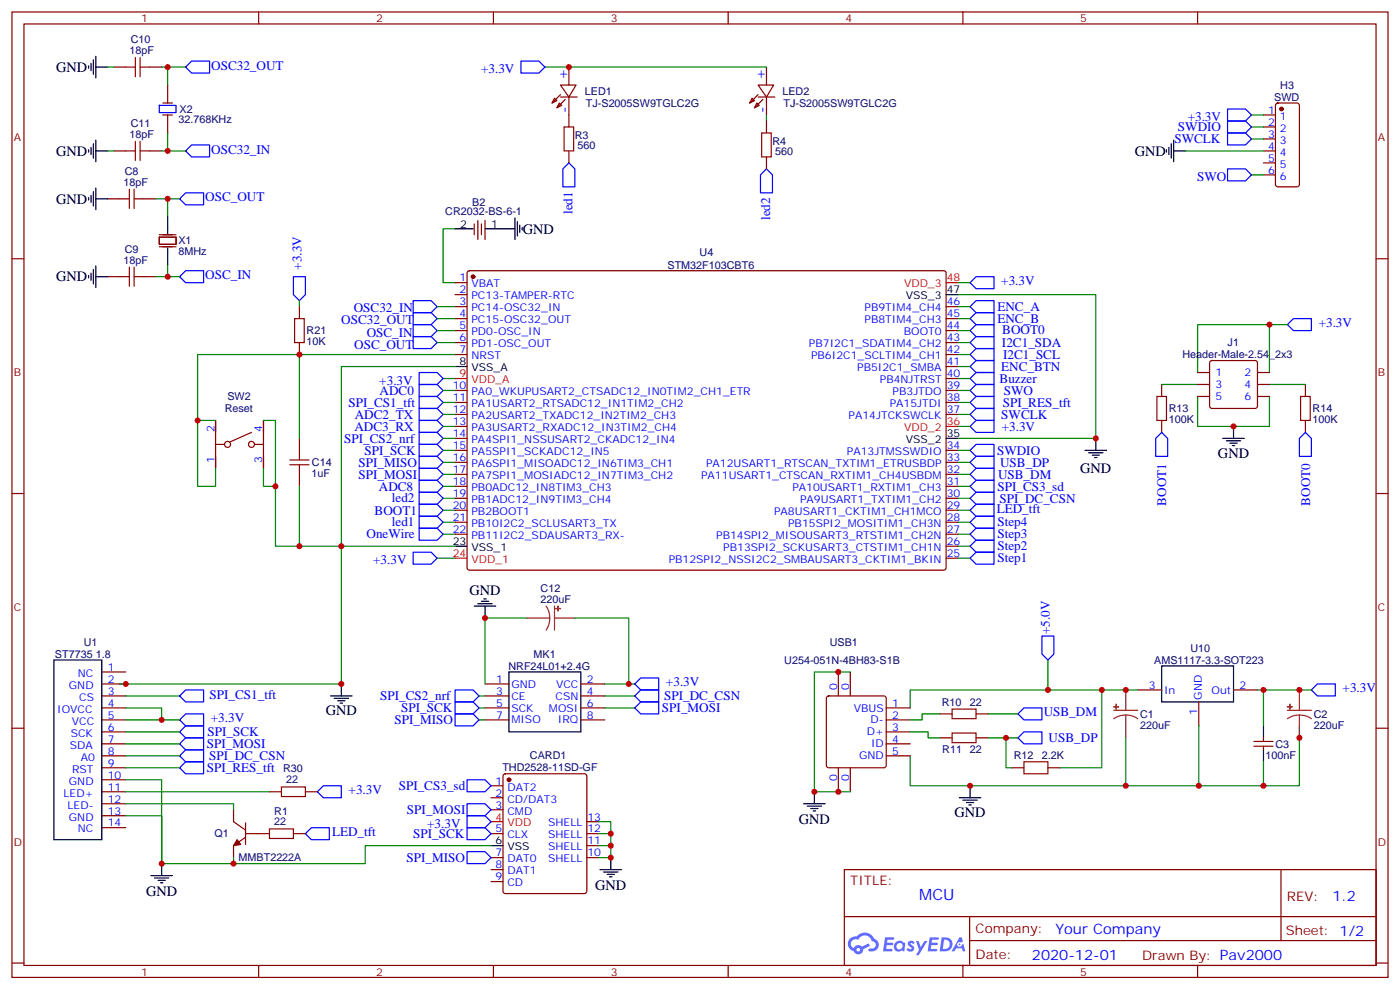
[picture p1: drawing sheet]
<svg xmlns="http://www.w3.org/2000/svg" width="412mm" height="292mm" viewBox="0 0 412 292" stroke-linecap="round" stroke-linejoin="round" font-family="sans-serif">
<g fill="none" stroke="#870000" stroke-width=".35">
<path d="M3.5 3.5h405.4v284.4h-405.4zM7.1 7.1h398.2v277.2h-398.2zM76.2 3.5v3.6M145.3 3.5v3.6M214.5 3.5v3.6M283.6 3.5v3.6M352.8 3.5v3.6M3.5 76.2h3.6M405.3 76.2h3.6M3.5 145.3h3.6M405.3 145.3h3.6M3.5 214.5h3.6"/>
<path d="M405.3 214.5h3.6M248.7 256.1h156.6v28.2h-156.6zM377.3 256.1v20.9M248.7 270h156.5M285.6 277h119.6M285.6 270v14.1M3.5 283.6h3.6M76.2 284.3v3.6M145.3 284.3v3.6M214.5 284.3v3.6M283.6 284.3v3.6M352.8 284.3v3.6"/>
<path d="M405.3 283.6h3.6"/>
</g>
<g fill="#5487ff">
<path d="M267.7 277.3a1.22 1.22 0 0 1 1.7 .3l-.4 .5a.47 .47 0 0 0-.3-.4 .47 .47 0 0 0-.5 .2l.1 .3a1.14 1.14 0 0 1 .8 1.7 1.14 1.14 0 0 1-1.9 0l-.2-.2 .5-.5 .7 .4a.29 .29 0 0 0 .3-.3 .29 .29 0 0 0-.2-.3 1.04 1.04 0 0 1-.6-1.7z"/>
<path d="M260.7 276h2.4l.3 .2-.2 .5-1.8 .1-.1 .8h1.5l.3 .4-.3 .4h-1.6l-.2 1.1h1.7l.2 .3-.2 .3-2.6 .1z"/>
<path d="M273.8 276h2.4l.3 .2-.1 .5-1.8 .1-.2 .8h1.6l.3 .4-.4 .4h-1.6l-.1 1.1h1.7l.2 .3-.2 .3-2.6 .1z"/>
<path d="M282.6 276.1h.7l.3 1.2-.6 .3a.69 .69 0 0 0-1 .3 .69 .69 0 0 0 .4 1 .69 .69 0 0 0 .9-.7l.5-.2 .6 2.2h-.8l-.2-.9h-1.8l-.5 .9h-.8z"/>
<path d="M269.8 277.1h.8l.6 1.8 1.1-1.8h.9l-2.6 4.2h-.8l.9-1.5z"/>
<path d="M277.4 276.1l-.6 4.1h1.3a2.11 2.11 0 0 0 2.5-2.1 2.11 2.11 0 0 0-2.5-2zM278.1 276.8a1.39 1.39 0 0 1 1.7 1.4 1.39 1.39 0 0 1-1.8 1.3h-.3z"/>
<path d="M263.7 277.7a1.54 1.54 0 0 0-.1 2.1 1.54 1.54 0 0 0 2.2 .2l.6 .2 .3-2.3-.2-.2-.4-.1a1.49 1.49 0 0 0-2.4 .1zM264 278.7a.94 .94 0 0 1 1.8 0 .94 .94 0 0 1-1.8 0z"/>
<path d="M250.4 276.4a2.18 2.18 0 0 0 1.1 3.7 1.44 1.44 0 0 0 1.6 1 1.44 1.44 0 0 0 1.2-1.5l2-1-.5-.8-1.9 1a1.47 1.47 0 0 0-2.4 .4 1.39 1.39 0 0 1-.7-1.9 1.39 1.39 0 0 1 2-.5 2.12 2.12 0 0 1 2.2-1.3 2.12 2.12 0 0 1 1.9 1.7 1.14 1.14 0 0 1 1.1 1.4 1.14 1.14 0 0 1-1.7 .8 .43 .43 0 0 0-.5 .3 .43 .43 0 0 0 .4 .5 1.98 1.98 0 0 0 2.5-1.2 1.98 1.98 0 0 0-1.2-2.5 3.1 3.1 0 0 0-5.3-.7l-.9 .1zM252.3 279.7a.55 .55 0 0 1 1.1 0 .55 .55 0 0 1-1.1 0z"/>
<circle cx="282.6" cy="278.1" r=".26"/>
</g>
<g fill="none" stroke="#870000" stroke-width=".35">
<path d="M33.5 19.8h3.5M44.1 19.8h3.5M167.6 19.8v5.2M225.8 19.8v5.2M48 30.3h2.8M48 33.9h2.8M49.4 25v5.3M49.4 33.9v5.3M163.3 28.9l.7 .7-1.4 .7zM164.7 30.3l.8 .7-1.5 .8zM165.1 25h4.6l-2.1 3.6zM165.1 27.9l-2.5 2.4"/>
<path d="M165.1 28.6h4.9M166.5 29.3l-2.5 2.5M167.6 28.6v8.8M221.5 28.9l.7 .7-1.4 .7zM223 30.3l.7 .7-1.5 .8zM223.3 25h4.6l-2.1 3.6zM223.3 28.6h4.9M223.3 27.9l-2.5 2.4M224.7 29.3l-2.5 2.5M225.8 28.6v5.3M225.8 35.6v3.6M372.2 33.9h3.5"/>
<path d="M372.2 37.4h3.5M375.9 30.5l.5-.2h5.7l.6 .5 .1 23.5-.5 .7h-5.9l-.6-.4-.1-23.6zM31.7 58.6h3.6M33.5 44.5h3.5M42.3 58.6h3.6M44.1 44.5h3.5M167.6 44.5v3.5M225.8 46.2v3.5M372.2 44.5h3.5M372.2 40.9h3.5M372.2 48h3.5M372.2 51.5h3.5"/>
<path d="M46.9 69.9h5v2.1h-5zM46.9 72.7h5M46.9 69.1h5M137.8 79.9l.5-.2 140 .1 .4 .6-.1 87.1-.6 .4h-140l-.4-.7v-86.8zM139.7 66v3.1M140.8 64.9v5.7M141.8 66v3.1M142.9 64.9v5.7M31.7 81.5h3.6M42.3 81.5h3.6M88.2 90.3v3.5M134.1 83.3h3.5"/>
<path d="M134.1 86.8h3.5M134.1 90.3h3.5M134.1 93.8h3.5M134.1 97.4h3.5M278.7 90.3h3.5M278.7 93.8h3.5M278.7 97.4h3.5M88.2 100.9v3.5M134.1 100.9h3.5M134.1 104.4h3.5M134.1 115h3.5M134.1 118.5h3.5"/>
<path d="M278.7 100.9h3.5M278.7 104.4h3.5M278.7 115h3.5M278.7 118.5h3.5M278.7 111.5h3.5M278.7 108h3.5M342.2 113.2v3.6M352.8 109.7h3.5M352.8 113.2h3.5M352.8 116.8h3.5M356.5 106.4l.5-.2h12.7l.5 .2 .2 .5v12.7l-.2 .5-.5 .2h-12.7l-.5-.2-.2-.5v-12.7zM370.4 109.7h3.5"/>
<path d="M370.4 113.2h3.5M370.4 116.8h3.5M384.5 113.2v3.6M63.5 123.8v14.1M63.5 130.9h2.5M74.1 127.4l-6.4 2.8M75.1 130.9h2.5M77.6 123.8v14.1M88.2 129.1v3.5M88.2 139.7v3.5M134.1 122.1h3.5M134.1 125.6h3.5"/>
<path d="M134.1 129.1h3.5M134.1 132.6h3.5M134.1 136.2h3.5M134.1 139.7h3.5M278.7 122.1h3.5M278.7 132.6h3.5M278.7 136.2h3.5M278.7 139.7h3.5M342.2 123.8v3.6M384.5 123.8v3.6M134.1 143.2h3.5M134.1 146.8h3.5"/>
<path d="M134.1 150.3h3.5M134.1 153.8h3.5M134.1 157.3h3.5M278.7 143.2h3.5M278.7 146.8h3.5M278.7 150.3h3.5M278.7 153.8h3.5M278.7 157.3h3.5M278.7 164.4h3.5M278.7 160.9h3.5M30 197.9h7M246.9 197.9v7.1"/>
<path d="M250.5 197.9v7.1M30 219.1h7M30 215.5h7M30 212h7M30 208.5h7M30 205h7M30 201.4h7M142.9 212h7M142.9 208.5h7M142.9 205h7M142.9 201.4h7M171.1 212h7.1"/>
<path d="M171.1 208.5h7.1M171.1 205h7.1M171.1 201.4h7.1M243.7 205.2l.4-.2h16.2l.5 .2 .3 .5v19.7l-.3 .5-.5 .2h-16.2l-.5-.2-.2-.5v-19.7zM261.1 219.1h7M261.1 215.5h7M261.1 212h7M261.1 208.5h7M276.9 210.3h3.6M276.9 217.3h3.6M287.5 210.3h3.5M287.5 217.3h3.5"/>
<path d="M335.1 203.2h7.1M353.1 206.7v7.1M363.4 203.2h7M369.4 219.8h5.6M369.4 218.4h5.6M372.2 217.3v1.1M372.2 219.8v1M30 236.7h7M30 233.2h7M30 229.7h7M30 226.1h7M30 222.6h7"/>
<path d="M68.8 238.5v3.5l3.5 2.5M79.4 233.2h3.5M90 233.2h3.5M144.6 231.4h3.6M144.6 234.9h3.6M144.6 238.5h3.6M148.4 228.1l.5-.2h23.3l.5 .2 .2 .5v33.9l-.3 .5-.4 .2h-23.3l-.5-.3-.2-.4v-33.9zM246.9 226.1v7.1M250.5 226.1v7.1M261.1 222.6h7M298.1 226.1h3.5M308.7 226.1h3.5"/>
<path d="M30 243.8h7M30 240.2h7M72.3 242.4v6.3M72.3 246.6l-3.5 2.5v3.5M72.3 245.5h7.1M86.4 245.5h3.6M144.6 245.5h3.6M144.6 252.6h3.6M144.6 256.1h3.6M144.6 259.6h3.6M172.9 245.5h3.5M172.9 252.6h3.5"/>
<path d="M172.9 249.1h3.5M172.9 242h3.5"/>
<circle cx="67" cy="130.9" r=".88"/>
<circle cx="74.1" cy="130.9" r=".88"/>
</g>
<g fill="#870000" stroke="#870000" stroke-width=".35">
<path d="M69.8 247.3l1.1 1.4-2.1 .4z"/>
<circle cx="139.3" cy="81.5" r=".53"/>
<circle cx="149.9" cy="229.7" r=".53"/>
<circle cx="377.5" cy="32.1" r=".53"/>
</g>
<g fill="none" stroke="#000" stroke-width=".35">
<path d="M26.1 19.4v.7M26.8 18.7v2.1M27.5 17.6v4.3M28.2 16.6v6.3M28.2 19.8h3.5M26.1 44.1v.7M26.1 58.2v.7M26.8 43.4v2.1M26.8 57.5v2.1M27.5 42.3v4.3M27.5 56.4v4.3M28.2 58.6h3.5"/>
<path d="M28.2 41.3v6.3M28.2 55.4v6.3M28.2 44.5h3.5M343.6 44.1v.7M344.3 43.4v2.1M345 42.3v4.3M345.7 44.5h3.5M345.7 41.3v6.3M27.5 79.4v4.2M28.2 78.3v6.4M49.4 63.9v4.9M49.4 73v5"/>
<path d="M134.1 67.4h5.2M142.9 67.4h8.8M151.7 64.2v6.4M152.4 65.3v4.2M153.1 66.3v2.1M153.8 67v.7M26.1 81.1v.7M26.8 80.4v2.2M28.2 81.5h3.5M278.7 86.8h3.5M134.1 108h3.5M278.7 129.1h3.5"/>
<path d="M319.6 132.6h6.4M320.7 133.3h4.2M321.7 134.1h2.1M322.4 134.8h.7M322.8 129.1v3.5M360.2 129.1h6.3M361.2 129.8h4.3M362.3 130.5h2.1M363 131.2h.7M363.4 125.6v3.5M134.1 160.9h3.5M139.7 178.5h6.3"/>
<path d="M140.8 177.8h4.2M141.8 177.1h2.1M142.5 176.4h.7M142.9 178.5v3.5M15.9 194.4h14.1v52.9h-14.1zM149.9 197.9h21.2v17.6h-21.2zM342.2 196.1h21.2v10.6h-21.2zM97.4 205h6.3M98.4 205.7h4.3M99.5 206.4h2.1M100.2 207.1h.7M100.5 201.4v3.6"/>
<path d="M372.2 213.8v3.5M236.7 236.7h6.4M237.8 237.4h4.2M238.8 238.1h2.1M239.5 238.8h.7M239.9 233.2v3.5M282.6 234.9h6.3M283.6 235.7h4.3M284.7 236.4h2.1M285.4 237.1h.7M285.8 231.4v3.5M372.2 220.8v3.6"/>
<path d="M44.4 257.9h6.4M45.5 258.6h4.2M46.6 259.3h2.1M47.3 260h.7M47.6 254.4v3.5M144.6 249.1h3.6M176.7 256.1h6.4M177.8 256.8h4.2M178.9 257.5h2.1M179.6 258.2h.7M179.9 252.6v3.5"/>
</g>
<path d="M278.7 83.3h3.5M134.1 111.5h3.5M278.7 125.6h3.5M134.1 164.4h3.5M144.6 242h3.6" fill="none" stroke="#f00" stroke-width=".35"/>
<g fill="none" stroke="#00f" stroke-width=".35">
<path d="M56.4 18h5.3v3.5h-5.3l-1.7-1.7zM153.5 18h5.2l1.8 1.8-1.8 1.7h-5.2zM361.6 39.2h5.3l1.8 1.7-1.8 1.8h-5.3zM361.6 35.6h5.3l1.8 1.8-1.8 1.8h-5.3zM361.6 32.1h5.3l1.8 1.8-1.8 1.7h-5.3zM52.9 58.6l1.8-1.8h5.3v3.5h-5.3zM54.7 44.5l1.7-1.8h5.3v3.5h-5.3zM167.6 48l1.7 1.7v5.3h-3.5v-5.3zM224 51.5l1.8-1.8 1.7 1.8v5.3h-3.5zM361.6 49.7h5.3l1.8 1.8-1.8 1.8h-5.3zM52.9 81.5l1.8-1.8h5.3v3.6h-5.3zM86.4 81.5h3.6v5.3l-1.8 1.7-1.8-1.7z"/>
<path d="M121.7 99.1h5.3l1.8 1.8-1.8 1.8h-5.3zM121.7 95.6h5.3l1.8 1.8-1.8 1.7h-5.3zM121.7 88.5h5.3l1.8 1.8-1.8 1.8h-5.3zM121.7 92.1h5.3l1.8 1.7-1.8 1.8h-5.3zM285.8 97.4l1.7-1.8h5.3v3.5h-5.3zM285.8 90.3l1.7-1.8h5.3v3.6h-5.3zM287.5 81.5h5.3v3.5h-5.3l-1.7-1.7zM287.5 99.1h5.3v3.6h-5.3l-1.7-1.8zM287.5 92.1h5.3v3.5h-5.3l-1.7-1.8zM379.2 95.6l1.8-1.8h5.3v3.6h-5.3zM123.5 109.7h5.3l1.7 1.8-1.7 1.7h-5.3zM123.5 113.2h5.3l1.7 1.8-1.7 1.8h-5.3z"/>
<path d="M123.5 116.8h5.3l1.7 1.7-1.7 1.8h-5.3zM285.8 118.5l1.7-1.7h5.3v3.5h-5.3zM285.8 104.4l1.7-1.7h5.3v3.5h-5.3zM285.8 111.5l1.7-1.8h5.3v3.5h-5.3zM287.5 113.2h5.3v3.6h-5.3l-1.7-1.8zM287.5 106.2h5.3v3.5h-5.3l-1.7-1.7zM123.5 130.9h5.3l1.7 1.7-1.7 1.8h-5.3zM123.5 134.4h5.3l1.7 1.8-1.7 1.7h-5.3zM123.5 137.9h5.3l1.7 1.8-1.7 1.8h-5.3zM123.5 127.4h5.3l1.7 1.7-1.7 1.8h-5.3zM123.5 123.8h5.3l1.7 1.8-1.7 1.8h-5.3zM123.5 120.3h5.3l1.7 1.8-1.7 1.7h-5.3z"/>
<path d="M285.8 136.2l1.7-1.8h5.3v3.5h-5.3zM287.5 123.8h5.3v3.6h-5.3l-1.7-1.8zM287.5 120.3h5.3v3.5h-5.3l-1.7-1.7zM287.5 130.9h5.3v3.5h-5.3l-1.7-1.8zM287.5 137.9h5.3v3.6h-5.3l-1.7-1.8zM342.2 127.4l1.8 1.7v5.3h-3.6v-5.3zM384.5 127.4l1.8 1.7v5.3h-3.5v-5.3zM123.5 148.5h5.3l1.7 1.8-1.7 1.7h-5.3zM123.5 141.5h5.3l1.7 1.7-1.7 1.8h-5.3zM123.5 152h5.3l1.7 1.8-1.7 1.8h-5.3zM123.5 145h5.3l1.7 1.8-1.7 1.7h-5.3zM123.5 155.6h5.3l1.7 1.7-1.7 1.8h-5.3z"/>
<path d="M285.8 150.3l1.7-1.8h5.3v3.5h-5.3zM285.8 143.2l1.7-1.7h5.3v3.5h-5.3zM287.5 145h5.3v3.5h-5.3l-1.7-1.7zM287.5 152h5.3v3.6h-5.3l-1.7-1.8zM287.5 155.6h5.3v3.5h-5.3l-1.7-1.8zM121.7 162.6h5.3l1.8 1.8-1.8 1.8h-5.3zM285.8 160.9l1.7-1.8h5.3v3.5h-5.3zM287.5 162.6h5.3v3.6h-5.3l-1.7-1.8zM306.9 187.3h3.5v5.3l-1.7 1.8-1.8-1.8zM52.9 212l1.8-1.7h5.3v3.5h-5.3zM52.9 215.5l1.8-1.7h5.3v3.5h-5.3zM52.9 219.1l1.8-1.8h5.3v3.5h-5.3z"/>
<path d="M54.7 203.2h5.3v3.5h-5.3l-1.8-1.7zM134.1 206.7h5.2l1.8 1.8-1.8 1.8h-5.2zM134.1 210.3h5.2l1.8 1.7-1.8 1.8h-5.2zM134.1 203.2h5.2l1.8 1.8-1.8 1.7h-5.2zM187 201.4l1.7-1.7h5.3v3.5h-5.3zM187 208.5l1.7-1.8h5.3v3.6h-5.3zM188.7 203.2h5.3v3.5h-5.3l-1.7-1.7zM299.9 210.3l1.7-1.8h5.3v3.5h-5.3zM299.9 217.3l1.7-1.8h5.3v3.6h-5.3zM386.3 203.2l1.8-1.8h5.2v3.6h-5.2zM52.9 226.1l1.8-1.7h5.3v3.5h-5.3zM52.9 222.6l1.8-1.8h5.3v3.6h-5.3z"/>
<path d="M93.5 233.2l1.7-1.8h5.3v3.5h-5.3zM137.6 236.7h5.3l1.7 1.8-1.7 1.7h-5.3zM137.6 229.7h5.3l1.7 1.7-1.7 1.8h-5.3zM90 245.5l1.7-1.7h5.3v3.5h-5.3zM137.6 240.2h5.3l1.7 1.8-1.7 1.8h-5.3zM137.6 243.8h5.3l1.7 1.7-1.7 1.8h-5.3zM137.6 250.8h5.3l1.7 1.8-1.7 1.8h-5.3z"/>
</g>
<g fill="none" stroke="#008700" stroke-width=".35">
<path d="M31.7 19.8h1.8M47.6 19.8h1.8v5.2M49.4 19.8h5.3M160.5 19.8h65.3M49.4 39.2v5.3h-1.8M225.8 33.9v1.7M368.7 33.9h3.5M368.7 37.4h3.5M31.7 44.5h1.8M45.9 58.6h3.5v5.3M49.4 44.5h5.3M49.4 58.6h3.5"/>
<path d="M349.2 44.5h23M368.7 40.9h3.5M368.7 51.5h3.5M49.4 78v3.5h-3.5M134.1 67.4h-3.6v15.9h3.6M49.4 81.5h3.5M88.2 88.5v1.8M128.8 97.4h5.3M128.8 93.8h5.3M128.8 90.3h5.3M282.2 86.8h40.6v42.3h-40.6M282.2 83.3h3.6"/>
<path d="M282.2 97.4h3.6M282.2 93.8h3.6M282.2 90.3h3.6M373.9 95.6h5.3M88.2 104.4h-30v19.4M128.8 100.9h5.3M130.5 111.5h3.6M130.5 115h3.6M130.5 118.5h3.6M134.1 108h-33.6v52.9h33.6M134.1 104.4h-45.9v24.7M282.2 111.5h3.6"/>
<path d="M282.2 100.9h3.6M282.2 115h3.6M282.2 104.4h3.6M282.2 118.5h3.6M282.2 108h3.6M342.2 113.2h10.6M352.8 116.8v8.8h21.1v-8.8M352.8 109.7v-14.1h21.1v14.1M373.9 113.2h10.6M63.5 123.8h-5.3v19.4h5.3v-5.3M77.6 123.8h3.5v37.1h7.1M77.6 137.9v5.3h3.5"/>
<path d="M130.5 125.6h3.6M130.5 132.6h3.6M130.5 136.2h3.6M130.5 139.7h3.6M130.5 122.1h3.6M130.5 129.1h3.6M282.2 125.6h3.6M282.2 132.6h3.6M282.2 136.2h3.6M282.2 139.7h3.6M282.2 122.1h3.6M88.2 143.2v17.7h12.3v40.5h-65.2"/>
<path d="M130.5 150.3h3.6M130.5 143.2h3.6M130.5 153.8h3.6M130.5 146.8h3.6M130.5 157.3h3.6M282.2 150.3h3.6M282.2 143.2h3.6M282.2 153.8h3.6M282.2 146.8h3.6M282.2 157.3h3.6M128.8 164.4h5.3M282.2 164.4h3.6"/>
<path d="M282.2 160.9h3.6M155.2 182h-12.3v19.4M169.3 182h15.9v19.4M250.5 197.9h-10.6v35.3h10.6M308.7 194.4v8.8M37 208.5h10.6v3.5M37 205h15.9M37 215.5h15.9M37 219.1h15.9M37 212h15.9M141.1 205h1.8M141.1 212h1.8"/>
<path d="M141.1 208.5h1.8M178.2 205h8.8M178.2 201.4h8.8M178.2 208.5h8.8M268.1 215.5h5.3v1.8h3.5M276.9 210.3h-5.3v1.7h-3.5M291 210.3h8.9M291 217.3h8.9M296.3 217.3v8.8h1.8M324.6 203.2v22.9h-12.4M331.6 217.3v14.1M335.1 203.2h-67v5.3"/>
<path d="M353.1 213.8v17.6h-85v-8.8M370.4 203.2h15.9M372.2 203.2v10.6M382.8 213.8v17.6h-29.7M37 229.7h10.6v24.7M37 236.7h31.8v1.8M37 226.1h15.9M37 222.6h15.9M37 233.2h42.4M372.2 224.4v7M37 240.2h10.6v14.2M68.8 252.6v1.8h-21.2"/>
<path d="M144.6 249.1h-37v5.3h-38.8M176.4 242h3.5v3.5h-3.5M179.9 245.5v3.6h-3.5M179.9 249.1v3.5h-3.5"/>
</g>
<g fill="none" stroke="#a10000" stroke-width=".35">
<path d="M37 19.8h2.9M39.9 16.9v5.7M41.3 19.8h2.8M41.3 16.9v5.7M166.2 37.4h2.8v7.1h-2.8zM224.4 39.2h2.8v7h-2.8zM35.3 58.6h2.8M37 44.5h2.9M38.1 55.7v5.7M39.5 58.6h2.8M39.5 55.7v5.7M39.9 41.6v5.7"/>
<path d="M41.3 41.6v5.7M41.3 44.5h2.8M38.1 78.7v5.6M39.5 78.7v5.6M35.3 81.5h2.8M39.5 81.5h2.8M86.8 93.8h2.8v7.1h-2.8zM340.8 116.8h2.8v7h-2.8zM383.1 116.8h2.8v7h-2.8zM85.4 135.5h5.6M85.4 136.9h5.6M88.2 132.6v2.9"/>
<path d="M88.2 136.9v2.8M280.5 208.8h7v2.9h-7zM280.5 215.9h7v2.8h-7zM82.9 231.8h7.1v2.8h-7.1zM301.6 224.4h7.1v3.5h-7.1zM79.4 244.1h7v2.8h-7z"/>
</g>
<path d="M46.9 31.1h4.9l.1 2-4.9 .1z" fill="none" stroke="#00c" stroke-width=".35"/>
<g fill="none" stroke="#8c2424" stroke-width=".35">
<path d="M160.9 178.5l.8 1.7 .2 1.8M163.3 178.5v7.1M155.2 182h6.7M161.9 182l-.2 1.9-.8 1.7M163.3 182h6M328.1 209.2h7M331.6 210.6l1.9 .2 1.6 .9M331.6 210.6l-1.8 .2-1.7 .9M331.6 203.2v6M331.6 210.6v6.7M379.2 209.2h7.1M382.8 210.6l1.8 .2 1.7 .9"/>
<path d="M382.8 210.6l-1.9 .2-1.7 .9M382.8 203.2v6M382.8 210.6v6.7"/>
</g>
<g fill="#8c2424" stroke="#8c2424" stroke-width=".35">
<path d="M328.1 208.1l1.4 .1z"/>
<path d="M328.8 207.4v1.4z"/>
<path d="M379.2 208.1l1.4 .1z"/>
<path d="M379.9 207.4l.1 1.4z"/>
<path d="M164.4 178.5v1.4z"/>
<path d="M163.7 179.2h1.4z"/>
</g>
<g fill="#c00">
<circle cx="49.4" cy="19.8" r=".88"/>
<circle cx="47.6" cy="254.4" r=".88"/>
<circle cx="68.8" cy="254.4" r=".88"/>
<circle cx="363.4" cy="125.6" r=".88"/>
<circle cx="373.9" cy="95.6" r=".88"/>
<circle cx="353.1" cy="231.4" r=".88"/>
<circle cx="296.3" cy="217.3" r=".88"/>
<circle cx="324.6" cy="203.2" r=".88"/>
<circle cx="372.2" cy="203.2" r=".88"/>
<circle cx="372.2" cy="231.4" r=".88"/>
<circle cx="100.5" cy="160.9" r=".88"/>
<circle cx="37" cy="201.4" r=".88"/>
<circle cx="100.5" cy="201.4" r=".88"/>
<circle cx="49.4" cy="44.4" r=".88"/>
<circle cx="49.4" cy="58.6" r=".88"/>
<circle cx="49.4" cy="81.5" r=".88"/>
<circle cx="88.2" cy="104.4" r=".88"/>
<circle cx="88.2" cy="160.9" r=".88"/>
<circle cx="81.1" cy="143.2" r=".88"/>
<circle cx="58.2" cy="123.8" r=".88"/>
<circle cx="322.8" cy="129.1" r=".88"/>
<circle cx="167.6" cy="19.8" r=".88"/>
<circle cx="308.7" cy="203.2" r=".88"/>
<circle cx="179.9" cy="245.5" r=".88"/>
<circle cx="179.9" cy="249.1" r=".88"/>
<circle cx="179.9" cy="252.6" r=".88"/>
<circle cx="285.8" cy="231.4" r=".88"/>
<circle cx="246.9" cy="197.9" r=".88"/>
<circle cx="246.9" cy="233.2" r=".88"/>
<circle cx="239.9" cy="233.2" r=".88"/>
<circle cx="331.6" cy="203.2" r=".88"/>
<circle cx="382.8" cy="203.2" r=".88"/>
<circle cx="382.8" cy="217.3" r=".88"/>
<circle cx="331.6" cy="231.4" r=".88"/>
<circle cx="142.9" cy="182" r=".88"/>
<circle cx="185.2" cy="201.4" r=".88"/>
<circle cx="47.6" cy="212" r=".88"/>
</g>
<text font-size="4.6" fill="#00f" x="270.8" y="265.1">MCU</text>
<g font-size="4.2">
<text x="16.5" y="21.1">GND</text>
<text x="16.5" y="45.9">GND</text>
<text x="334.3" y="45.9">GND</text>
<text x="16.5" y="59.9">GND</text>
<text x="154" y="68.8">GND</text>
<text x="16.5" y="82.9">GND</text>
<text x="358.8" y="134.8">GND</text>
<text x="318.1" y="139.3">GND</text>
<text x="138.3" y="175.2">GND</text>
<text x="96" y="210.6">GND</text>
<text x="235.3" y="242.8">GND</text>
<text x="281.2" y="240.6">GND</text>
<text x="43" y="264">GND</text>
<text x="175.3" y="262.2">GND</text>
</g>
<g font-size="4.2" fill="#00f">
<text x="167.2" y="23.6" transform="rotate(-90 167.2 23.6)">+</text>
<text x="225.4" y="23.6" transform="rotate(-90 225.4 23.6)">+</text>
<text x="167.6" y="33.3" transform="rotate(-90 167.6 33.3)">-</text>
<text x="225.8" y="33.3" transform="rotate(-90 225.8 33.3)">-</text>
<text x="392.5" y="265.4">1.2</text>
<text x="310.9" y="274.9">Your Company</text>
<text x="304" y="282.7">2020-12-01</text>
</g>
<g font-size="3.9" fill="#00f">
<text x="62.2" y="20.5">OSC32_OUT</text>
<text x="141.7" y="21.6">+3.3V</text>
<text x="349.9" y="35.7">+3.3V</text>
<text x="347" y="38.7">SWDIO</text>
<text x="62.2" y="45.2">OSC32_IN</text>
<text x="345.9" y="42.1">SWCLK</text>
<text x="352.6" y="53.2">SWO</text>
<text x="60.4" y="59.3">OSC_OUT</text>
<text x="168.6" y="63.1" transform="rotate(-90 168.6 63.1)">led1</text>
<text x="226.8" y="64.8" transform="rotate(-90 226.8 64.8)">led2</text>
<text x="60.4" y="82.3">OSC_IN</text>
<text x="88.8" y="79.4" transform="rotate(-90 88.8 79.4)">+3.3V</text>
<text x="295" y="84">+3.3V</text>
<text x="100.5" y="95.5">OSC32_OUT</text>
<text x="104.2" y="92">OSC32_IN</text>
<text x="293.8" y="91.5">ENC_A</text>
<text x="293.8" y="95.1">ENC_B</text>
<text x="108" y="99.1">OSC_IN</text>
<text x="295.2" y="98.5">BOOT0</text>
<text x="388.4" y="96.3">+3.3V</text>
<text x="104.3" y="102.7">OSC_OUT</text>
<text x="295.2" y="102.2">I2C1_SDA</text>
<text x="295.5" y="105.7">I2C1_SCL</text>
<text x="111.7" y="113.3">+3.3V</text>
<text x="294.4" y="112.8">Buzzer</text>
<text x="294.9" y="109.3">ENC_BTN</text>
<text x="102.7" y="119.8">SPI_CS1_tft</text>
<text x="111.8" y="116.3">ADC0</text>
<text x="295.4" y="119.8">SPI_RES_tft</text>
<text x="295.7" y="116.3">SWO</text>
<text x="104.5" y="123.3">ADC2_TX</text>
<text x="295" y="123.4">SWCLK</text>
<text x="101.4" y="130.4">SPI_CS2_nrf</text>
<text x="104.4" y="126.8">ADC3_RX</text>
<text x="295.1" y="126.9">+3.3V</text>
<text x="105.6" y="137.4">SPI_MISO</text>
<text x="107.4" y="133.9">SPI_SCK</text>
<text x="293.7" y="133.9">SWDIO</text>
<text x="294.6" y="137.4">USB_DP</text>
<text x="105.6" y="140.9">SPI_MOSI</text>
<text x="294" y="140.9">USB_DM</text>
<text x="111.6" y="144.5">ADC8</text>
<text x="115.4" y="147.8">led2</text>
<text x="293.8" y="144.5">SPI_CS3_sd</text>
<text x="294.4" y="148">SPI_DC_CSN</text>
<text x="343.6" y="149" transform="rotate(-90 343.6 149)">BOOT1</text>
<text x="385.9" y="149" transform="rotate(-90 385.9 149)">BOOT0</text>
<text x="110.4" y="151.5">BOOT1</text>
<text x="115.4" y="154.9">led1</text>
<text x="293.6" y="151">LED_tft</text>
<text x="293.8" y="155">Step4</text>
<text x="108" y="158.6">OneWire</text>
<text x="293.8" y="158.5">Step3</text>
<text x="109.9" y="166.2">+3.3V</text>
<text x="293.8" y="165.6">Step1</text>
<text x="293.8" y="162">Step2</text>
<text x="309.3" y="186.8" transform="rotate(-90 309.3 186.8)">+5.0V</text>
<text x="196.2" y="202.1">+3.3V</text>
<text x="395.5" y="203.9">+3.3V</text>
<text x="61.7" y="205.8">SPI_CS1_tft</text>
<text x="112" y="206.2">SPI_CS2_nrf</text>
<text x="118.2" y="209.8">SPI_SCK</text>
<text x="195" y="209.7">SPI_MOSI</text>
<text x="195.6" y="206.2">SPI_DC_CSN</text>
<text x="62.1" y="212.7">+3.3V</text>
<text x="116.2" y="213.3">SPI_MISO</text>
<text x="307.4" y="211">USB_DM</text>
<text x="60.9" y="220.3">SPI_MOSI</text>
<text x="61.1" y="216.8">SPI_SCK</text>
<text x="308.9" y="218.5">USB_DP</text>
<text x="60.9" y="227.4">SPI_RES_tft</text>
<text x="61.6" y="223.9">SPI_DC_CSN</text>
<text x="102.7" y="233.9">+3.3V</text>
<text x="117.4" y="232.7">SPI_CS3_sd</text>
<text x="119.9" y="239.8">SPI_MOSI</text>
<text x="125.8" y="243.8">+3.3V</text>
<text x="97.8" y="246.3">LED_tft</text>
<text x="121.7" y="246.8">SPI_SCK</text>
<text x="119.7" y="253.8">SPI_MISO</text>
</g>
<g font-size="3.9" fill="#800">
<text x="250.5" y="260.7">TITLE:</text>
<text x="379.1" y="265.4">REV:</text>
<text x="287.4" y="274.9">Company:</text>
<text x="378.7" y="275.5">Sheet: 1/2</text>
<text x="287.4" y="282.6">Date:</text>
<text x="336.4" y="282.7">Drawn By: Pav2000</text>
</g>
<g font-size="3.2" fill="#800">
<text x="41.6" y="6.5">1</text>
<text x="110.8" y="6.5">2</text>
<text x="179.9" y="6.5">3</text>
<text x="249.1" y="6.5">4</text>
<text x="318.2" y="6.5">5</text>
<text x="4.1" y="41.6">A</text>
<text x="405.9" y="41.6">A</text>
<text x="4.1" y="110.8">B</text>
<text x="405.9" y="110.8">B</text>
<text x="4.1" y="179.9">C</text>
<text x="405.9" y="179.9">C</text>
<text x="4.1" y="249.1">D</text>
<text x="405.9" y="249.1">D</text>
<text x="41.6" y="287.3">1</text>
<text x="110.8" y="287.3">2</text>
<text x="179.9" y="287.3">3</text>
<text x="249.1" y="287.3">4</text>
<text x="318.2" y="287.3">5</text>
</g>
<g font-size="3.2" fill="#000080">
<text x="38.1" y="15.9">18pF</text>
<text x="38.5" y="12.7">C10</text>
<text x="172.3" y="27.9">LED1</text>
<text x="230.5" y="27.9">LED2</text>
<text x="375.3" y="29.6">SWD</text>
<text x="377.1" y="26.2">H3</text>
<text x="52.9" y="33.2">X2</text>
<text x="172.6" y="31.4">TJ-S2005SW9TGLC2G</text>
<text x="230.8" y="31.4">TJ-S2005SW9TGLC2G</text>
<text x="38.1" y="40.6">18pF</text>
<text x="38.5" y="37.4">C11</text>
<text x="52.6" y="36.3">32.768KHz</text>
<text x="169.3" y="40.9">R3</text>
<text x="170.1" y="43.9">560</text>
<text x="227.5" y="42.7">R4</text>
<text x="228.3" y="45.6">560</text>
<text x="36.7" y="51.5">C8</text>
<text x="36.4" y="54.7">18pF</text>
<text x="131.2" y="63.2">CR2032-BS-6-1</text>
<text x="139.1" y="60.7">B2</text>
<text x="52.6" y="72">X1</text>
<text x="36.4" y="77.6">18pF</text>
<text x="36.7" y="74.4">C9</text>
<text x="52.6" y="75.1">8MHz</text>
<text x="206.1" y="75.5">U4</text>
<text x="196.6" y="79.1">STM32F103CBT6</text>
<text x="90.3" y="101.6">10K</text>
<text x="90.3" y="98.4">R21</text>
<text x="361.6" y="102">J1</text>
<text x="348.3" y="105.5">Header-Male-2.54_2x3</text>
<text x="67" y="117.8">SW2</text>
<text x="66.2" y="121.4">Reset</text>
<text x="344.3" y="124.7">100K</text>
<text x="344.3" y="121.4">R13</text>
<text x="386.6" y="124.7">100K</text>
<text x="386.6" y="121.4">R14</text>
<text x="91.9" y="137.3">C14</text>
<text x="91.7" y="140.5">1uF</text>
<text x="159.3" y="177.4">220uF</text>
<text x="159.3" y="174.3">C12</text>
<text x="24.7" y="190.1">U1</text>
<text x="244.4" y="190.2">USB1</text>
<text x="350.7" y="191.9">U10</text>
<text x="16.2" y="193.7">ST7735 1.8</text>
<text x="149.8" y="197.3">NRF24L01+2.4G</text>
<text x="157.2" y="193.7">MK1</text>
<text x="231" y="195.5">U254-051N-4BH83-S1B</text>
<text x="340" y="195.4">AMS1117-3.3-SOT223</text>
<text x="277.4" y="207.8">R10</text>
<text x="285.7" y="207.8">22</text>
<text x="335.8" y="214.6">220uF</text>
<text x="335.8" y="211.4">C1</text>
<text x="387" y="214.6">220uF</text>
<text x="387" y="211.4">C2</text>
<text x="277.6" y="221.9">R11</text>
<text x="285.7" y="221.9">22</text>
<text x="375.7" y="220.2">C3</text>
<text x="83.4" y="227.3">R30</text>
<text x="148" y="227.2">THD2528-11SD-GF</text>
<text x="156.1" y="223.7">CARD1</text>
<text x="298.6" y="223.7">R12</text>
<text x="306.9" y="223.7">2.2K</text>
<text x="372.8" y="223.7">100nF</text>
<text x="84.3" y="230.7">22</text>
<text x="80.8" y="239.9">R1</text>
<text x="80.8" y="243.1">22</text>
<text x="63.1" y="246.6">Q1</text>
<text x="70.3" y="253.7">MMBT2222A</text>
</g>
<g font-size="3.2" fill="#00f">
<text x="373.5" y="33.5">1</text>
<text x="377" y="35.3">1</text>
<text x="373.5" y="37">2</text>
<text x="373.5" y="40.6">3</text>
<text x="377" y="38.8">2</text>
<text x="373.5" y="44.1">4</text>
<text x="373.5" y="47.6">5</text>
<text x="377" y="42.3">3</text>
<text x="377" y="45.9">4</text>
<text x="373.5" y="51.2">6</text>
<text x="377" y="49.4">5</text>
<text x="377" y="52.9">6</text>
<text x="135.4" y="82.9">1</text>
<text x="135.4" y="86.4">2</text>
<text x="135.4" y="90">3</text>
<text x="138.9" y="84.7">VBAT</text>
<text x="138.9" y="88.2">PC13-TAMPER-RTC</text>
<text x="278.9" y="90">46</text>
<text x="135.4" y="93.5">4</text>
<text x="138.9" y="91.7">PC14-OSC32_IN</text>
<text x="138.9" y="95.2">PC15-OSC32_OUT</text>
<text x="254.7" y="95.2">PB8TIM4_CH3</text>
<text x="254.7" y="91.7">PB9TIM4_CH4</text>
<text x="278.9" y="93.5">45</text>
<text x="135.4" y="97">5</text>
<text x="135.4" y="100.5">6</text>
<text x="138.9" y="98.8">PD0-OSC_IN</text>
<text x="266.2" y="98.8">BOOT0</text>
<text x="278.9" y="100.5">43</text>
<text x="278.9" y="97">44</text>
<text x="135.4" y="104.1">7</text>
<text x="138.9" y="102.3">PD1-OSC_OUT</text>
<text x="138.9" y="105.8">NRST</text>
<text x="238.3" y="102.3">PB7I2C1_SDATIM4_CH2</text>
<text x="238.9" y="105.8">PB6I2C1_SCLTIM4_CH1</text>
<text x="278.9" y="107.6">41</text>
<text x="278.9" y="104.1">42</text>
<text x="252.5" y="109.4">PB5I2C1_SMBA</text>
<text x="259.2" y="112.9">PB4NJTRST</text>
<text x="278.9" y="111.1">40</text>
<text x="358.1" y="110.8">1</text>
<text x="366.6" y="110.8">2</text>
<text x="133.4" y="114.7">10</text>
<text x="133.4" y="118.2">11</text>
<text x="138.9" y="116.4">PA0_WKUPUSART2_CTSADC12_IN0TIM2_CH1_ETR</text>
<text x="138.9" y="119.9">PA1USART2_RTSADC12_IN1TIM2_CH2</text>
<text x="262.1" y="119.9">PA15JTDI</text>
<text x="262.9" y="116.4">PB3JTDO</text>
<text x="278.9" y="118.2">38</text>
<text x="278.9" y="114.7">39</text>
<text x="358.1" y="114.3">3</text>
<text x="358.1" y="117.8">5</text>
<text x="366.6" y="114.3">4</text>
<text x="366.6" y="117.8">6</text>
<text x="133.4" y="121.7">12</text>
<text x="133.4" y="125.2">13</text>
<text x="138.9" y="123.5">PA2USART2_TXADC12_IN2TIM2_CH3</text>
<text x="250" y="123.5">PA14JTCKSWCLK</text>
<text x="278.9" y="121.7">37</text>
<text x="63.1" y="127.4" transform="rotate(-90 63.1 127.4)">2</text>
<text x="77.3" y="127.4" transform="rotate(-90 77.3 127.4)">4</text>
<text x="133.4" y="128.8">14</text>
<text x="138.9" y="127">PA3USART2_RXADC12_IN3TIM2_CH4</text>
<text x="138.9" y="130.5">PA4SPI1_NSSUSART2_CKADC12_IN4</text>
<text x="63.1" y="136.4" transform="rotate(-90 63.1 136.4)">1</text>
<text x="77.3" y="136.4" transform="rotate(-90 77.3 136.4)">3</text>
<text x="133.4" y="132.3">15</text>
<text x="133.4" y="135.8">16</text>
<text x="138.9" y="134.1">PA5SPI1_SCKADC12_IN5</text>
<text x="138.9" y="137.6">PA6SPI1_MISOADC12_IN6TIM3_CH1</text>
<text x="208" y="137.6">PA12USART1_RTSCAN_TXTIM1_ETRUSBDP</text>
<text x="249.5" y="134.1">PA13JTMSSWDIO</text>
<text x="278.9" y="135.8">33</text>
<text x="278.9" y="132.3">34</text>
<text x="133.4" y="139.3">17</text>
<text x="133.4" y="142.9">18</text>
<text x="138.9" y="141.1">PA7SPI1_MOSIADC12_IN7TIM3_CH2</text>
<text x="206.5" y="141.1">PA11USART1_CTSCAN_RXTIM1_CH4USBDM</text>
<text x="278.9" y="142.9">31</text>
<text x="278.9" y="139.3">32</text>
<text x="133.4" y="146.4">19</text>
<text x="133.4" y="149.9">20</text>
<text x="138.9" y="144.6">PB0ADC12_IN8TIM3_CH3</text>
<text x="138.9" y="148.2">PB1ADC12_IN9TIM3_CH4</text>
<text x="233.4" y="144.6">PA10USART1_RXTIM1_CH3</text>
<text x="235.7" y="148.2">PA9USART1_TXTIM1_CH2</text>
<text x="278.9" y="149.9">29</text>
<text x="278.9" y="146.4">30</text>
<text x="133.4" y="153.5">21</text>
<text x="138.9" y="151.7">PB2BOOT1</text>
<text x="138.9" y="155.2">PB10I2C2_SCLUSART3_TX</text>
<text x="228" y="151.7">PA8USART1_CKTIM1_CH1MCO</text>
<text x="232.2" y="155.2">PB15SPI2_MOSITIM1_CH3N</text>
<text x="278.9" y="153.5">28</text>
<text x="133.4" y="157">22</text>
<text x="138.9" y="158.8">PB11I2C2_SDAUSART3_RX-</text>
<text x="211" y="158.8">PB14SPI2_MISOUSART3_RTSTIM1_CH2N</text>
<text x="278.9" y="160.5">26</text>
<text x="278.9" y="157">27</text>
<text x="197" y="165.8">PB12SPI2_NSSI2C2_SMBAUSART3_CKTIM1_BKIN</text>
<text x="213.1" y="162.3">PB13SPI2_SCKUSART3_CTSTIM1_CH1N</text>
<text x="278.9" y="164">25</text>
<text x="31.7" y="197.6">1</text>
<text x="20.3" y="202.8">GND</text>
<text x="22.9" y="199.3">NC</text>
<text x="31.7" y="201.1">2</text>
<text x="146.2" y="201.1">1</text>
<text x="150.6" y="202.5">GND</text>
<text x="163.8" y="202.5">VCC</text>
<text x="172.9" y="201.1">2</text>
<text x="246.6" y="203.2" transform="rotate(-90 246.6 203.2)">0</text>
<text x="250.1" y="203.2" transform="rotate(-90 250.1 203.2)">0</text>
<text x="338.4" y="202.8">3</text>
<text x="365.1" y="202.8">2</text>
<text x="16.9" y="209.9">IOVCC</text>
<text x="23.3" y="206.4">CS</text>
<text x="31.7" y="208.1">4</text>
<text x="31.7" y="204.6">3</text>
<text x="146.2" y="204.6">3</text>
<text x="146.2" y="208.1">5</text>
<text x="150.6" y="206">CE</text>
<text x="150.6" y="209.6">SCK</text>
<text x="161.7" y="209.6">MOSI</text>
<text x="163.6" y="206">CSN</text>
<text x="172.9" y="204.6">4</text>
<text x="172.9" y="208.1">6</text>
<text x="251.5" y="209.6">VBUS</text>
<text x="262.8" y="208.1">1</text>
<text x="342.9" y="204.3">In</text>
<text x="354" y="206" transform="rotate(-90 354 206)">GND</text>
<text x="356.9" y="204.3">Out</text>
<text x="21.2" y="213.4">VCC</text>
<text x="31.7" y="215.2">6</text>
<text x="31.7" y="211.7">5</text>
<text x="146.2" y="211.7">7</text>
<text x="150.6" y="213.1">MISO</text>
<text x="164.4" y="213.1">IRQ</text>
<text x="172.9" y="211.7">8</text>
<text x="256.5" y="213.1">D-</text>
<text x="262.8" y="211.7">2</text>
<text x="262.8" y="215.2">3</text>
<text x="352.6" y="210.5" transform="rotate(-90 352.6 210.5)">1</text>
<text x="20.6" y="220.5">SDA</text>
<text x="20.8" y="217">SCK</text>
<text x="31.7" y="218.7">7</text>
<text x="255.3" y="216.6">D+</text>
<text x="256.6" y="220.1">ID</text>
<text x="262.8" y="218.7">4</text>
<text x="21.2" y="227.5">RST</text>
<text x="23.9" y="224">A0</text>
<text x="31.7" y="225.8">9</text>
<text x="31.7" y="222.2">8</text>
<text x="253.1" y="223.7">GND</text>
<text x="262.8" y="222.2">5</text>
<text x="20.3" y="231.1">GND</text>
<text x="31.7" y="232.8">11</text>
<text x="31.7" y="229.3">10</text>
<text x="146" y="231.1">1</text>
<text x="149.5" y="232.8">DAT2</text>
<text x="246.6" y="229.9" transform="rotate(-90 246.6 229.9)">0</text>
<text x="250.1" y="229.9" transform="rotate(-90 250.1 229.9)">0</text>
<text x="18.7" y="234.6">LED+</text>
<text x="19.9" y="238.1">LED-</text>
<text x="31.7" y="239.9">13</text>
<text x="31.7" y="236.4">12</text>
<text x="146" y="234.6">2</text>
<text x="146" y="238.1">3</text>
<text x="149.5" y="236.4">CD/DAT3</text>
<text x="149.5" y="239.9">CMD</text>
<text x="20.3" y="241.7">GND</text>
<text x="22.9" y="245.2">NC</text>
<text x="31.7" y="243.4">14</text>
<text x="146" y="245.2">5</text>
<text x="161.5" y="243.4">SHELL</text>
<text x="173" y="245.2">12</text>
<text x="173" y="241.7">13</text>
<text x="149.5" y="246.9">CLX</text>
<text x="161.5" y="250.5">SHELL</text>
<text x="161.5" y="246.9">SHELL</text>
<text x="173" y="248.7">11</text>
<text x="146" y="252.2">7</text>
<text x="146" y="255.8">8</text>
<text x="149.5" y="254">DAT0</text>
<text x="149.5" y="257.5">DAT1</text>
<text x="161.5" y="254">SHELL</text>
<text x="173" y="252.2">10</text>
<text x="146" y="259.3">9</text>
<text x="149.5" y="261.1">CD</text>
</g>
<g font-size="3.2">
<text x="135.6" y="67">2</text>
<text x="144.6" y="67">1</text>
<text x="266.9" y="88.2">VSS_3</text>
<text x="278.9" y="86.4">47</text>
<text x="135.4" y="107.6">8</text>
<text x="138.9" y="109.4">VSS_A</text>
<text x="266.9" y="130.5">VSS_2</text>
<text x="278.9" y="128.8">35</text>
<text x="133.4" y="160.5">23</text>
<text x="138.9" y="162.3">VSS_1</text>
<text x="146" y="248.7">6</text>
<text x="149.5" y="250.5">VSS</text>
</g>
<g font-size="3.2" fill="#f00">
<text x="278.9" y="82.9">48</text>
<text x="266.3" y="84.7">VDD_3</text>
<text x="135.4" y="111.1">9</text>
<text x="138.9" y="112.9">VDD_A</text>
<text x="278.9" y="125.2">36</text>
<text x="266.3" y="127">VDD_2</text>
<text x="133.4" y="164">24</text>
<text x="138.9" y="165.8">VDD_1</text>
<text x="146" y="241.7">4</text>
<text x="149.5" y="243.4">VDD</text>
</g>
</svg>
